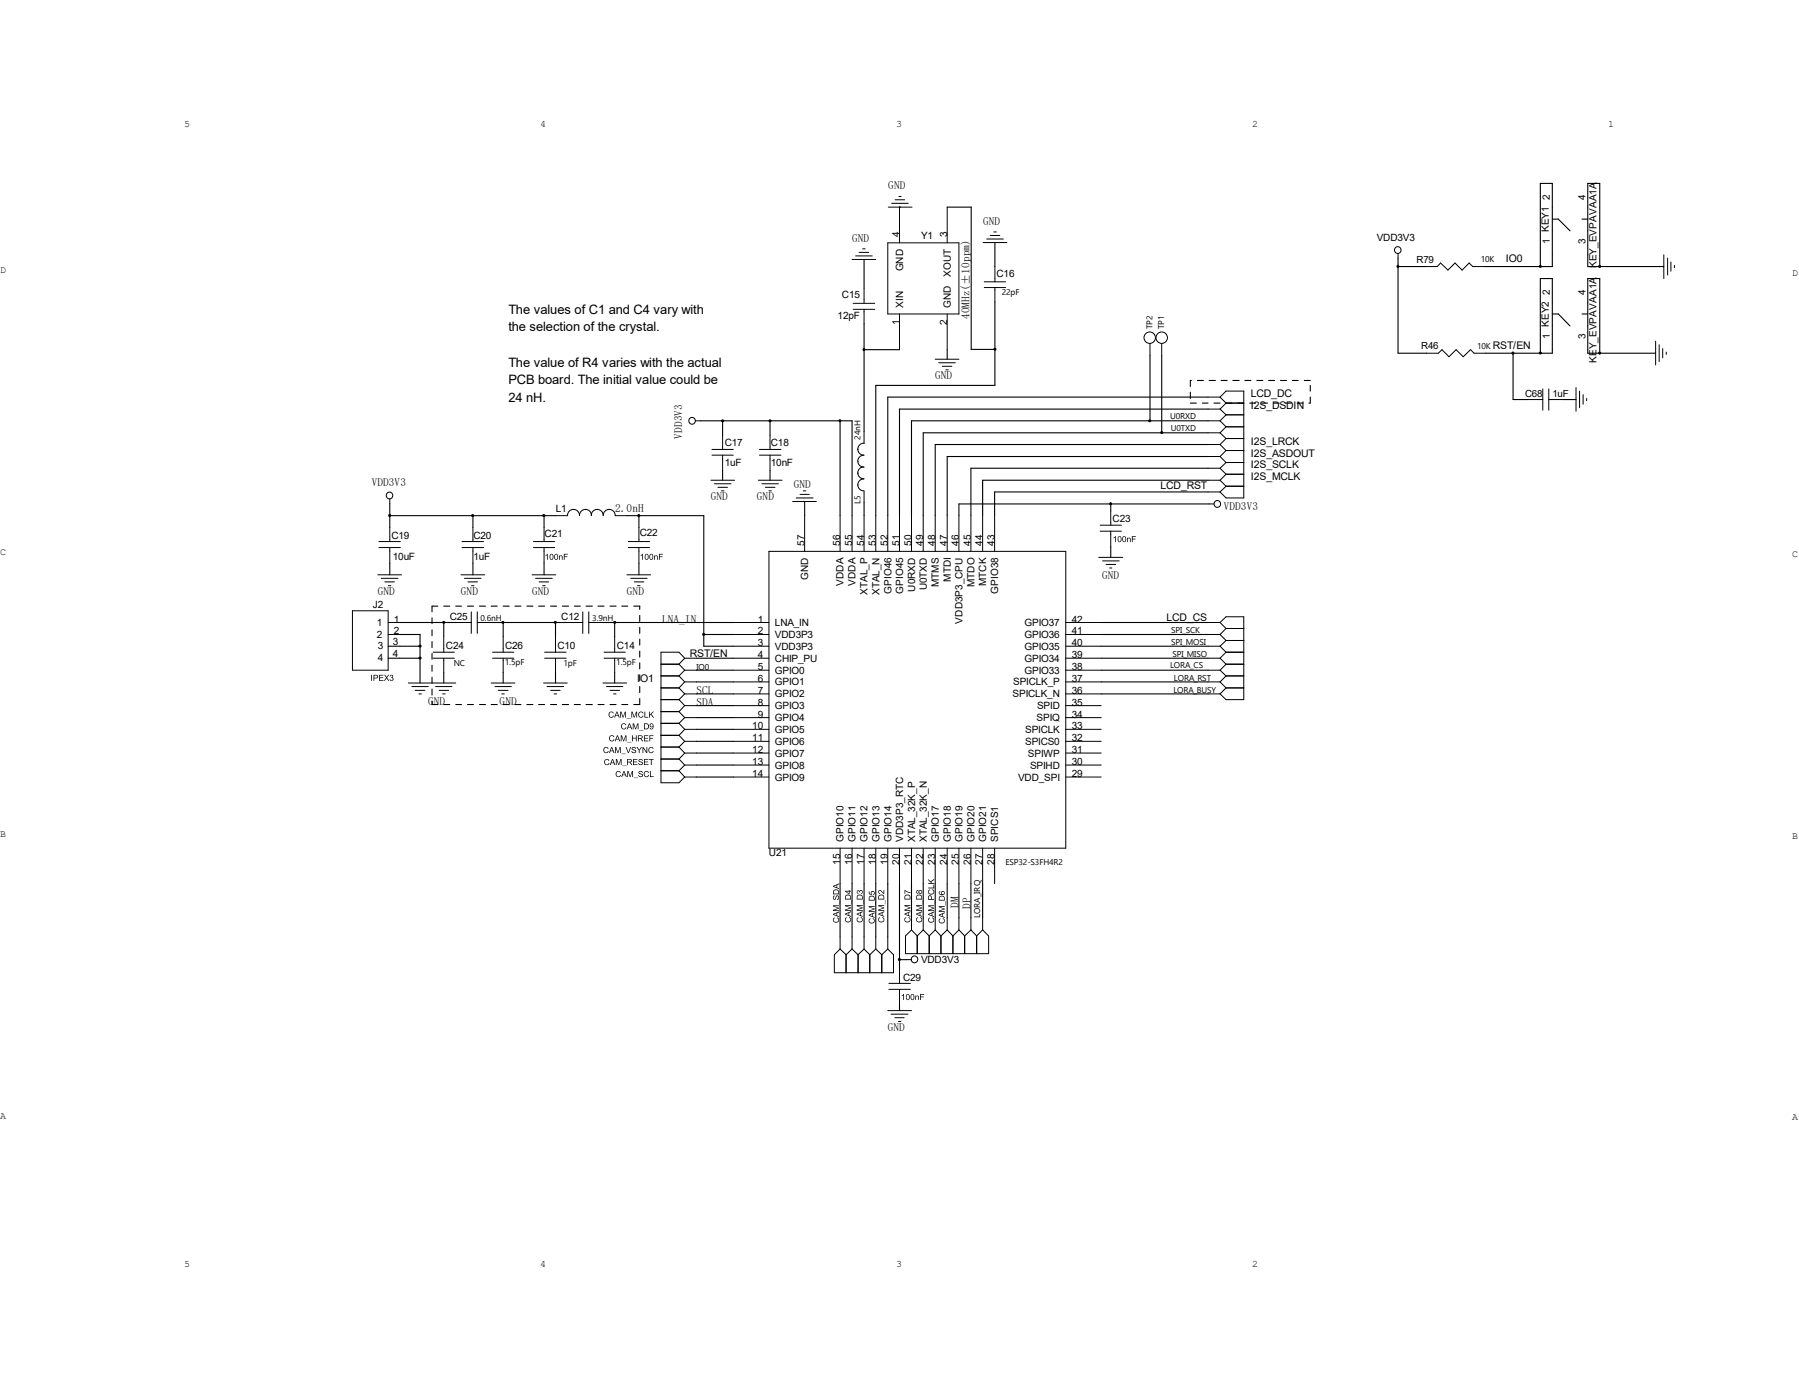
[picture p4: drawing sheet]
<svg xmlns="http://www.w3.org/2000/svg" width="279mm" height="216mm" viewBox="0 0 279 216" stroke-linecap="round" stroke-linejoin="round" font-family="sans-serif">
<g fill="none" stroke="#000" stroke-width=".17">
<path d="M139.7 32.2h.1M147.1 32.2h3.7v22.1h3.7M154.5 37.7v3.7M241.1 34h.9l1.8 1.9M245.7 34h.9M134.2 40.3v4.4M134.2 50.2v16.8M134.2 54.3h5.5M147.1 54.3v1.5M154.5 46.9v13h-18.5v20.2M178.6 55.2v10.2M180.4 55.2v12"/>
<path d="M185 59.1h-.1v.9M186 59.1h.9M187.8 59.1h1M189.7 59.1h.9M191.5 59.1h.9M193.3 59.1h1M195.2 59.1h.9M197 59.1h1M198.9 59.1h.9M200.7 59.1h.9M202.6 59.1h.9M203.5 59.9v.8"/>
<path d="M217.1 41.4h4.3M217.1 40.1v14.8h4.4M230.6 41.4h10.5v-12.9h-1.9v12.9M230.8 54.9h10.3v-11.6h-1.9v11.6M235 54.9v7.2h2.2M239.2 41.4h.1M239.2 54.9h.1M241.1 48.8h.9l1.8 1.8M245.7 48.8h.9M248.5 41.4h.1M248.5 54.9h.1M248.5 41.4v-12.9h-1.9v12.9h11.8"/>
<path d="M248.5 54.9v-11.6h-1.9v11.6h10.5M60.5 78.2v3.7M108.8 65.4h23.5v14.7M112.2 65.4v2.2M112.2 73.1v1.5M119.6 65.4v2.2M119.6 73.1v1.5M125 77.9v2.2M130.5 65.4v14.7M134.2 78.1v2M172.5 78.3v1.1M184.9 60.9v1"/>
<path d="M184.9 62.6h.9M186.7 62.6h.9M187.6 63.5h-47.9v16.6M187.6 65.4h-46v14.7M187.6 67.2h-44.2v12.9M187.6 70.9h-40.5v9.2M187.6 72.7h-36.8v7.4M187.6 69h-42.4v11.1M187.6 74.6h-35v5.5M187.6 61.7h-49.7v18.4M187.6 76.4h-33.1v3.7M187.8 78.3h-38.9v1.8"/>
<path d="M188.6 62.6h.9M190.4 62.6h.9M192.2 62.6h1M194.1 62.6h.9M195.9 62.6h.9M197.8 62.6h.9M199.6 62.6h.9M201.5 62.6h.9M203.5 61.7v.9h-.2M242.7 62.1h2.1M60.5 80.1h25.8M60.5 87.5v1.8"/>
<path d="M62.1 96.7h8.7M62.1 98.6h3.1v7.5M67.1 96v.9M67.1 97.8v.9M67.1 99.7v.9M68 94.1h-.9v.9M68.9 94.1h.9M68.9 96.7v2.2M70.8 94.1h.9M72.6 94.1h.9M73.4 80.1v1.8M73.4 87.5v1.8"/>
<path d="M74.5 94.1h.9M76.3 94.1h.9M76.3 96.7h11.8M78.1 94.1h1M78.1 96.7v2.2M80 94.1h.9M81.8 94.1h1M83.7 94.1h.9M84.5 80.1v1.8M84.5 87.5v1.8M85.5 94.1h.9M86.3 96.7h.1"/>
<path d="M86.3 96.7v2.2M87.3 94.1h1M89.2 94.1h.9M91 94.1h1M92.9 94.1h.9M93.7 96.7h20.2M94.7 94.1h1M95.5 96.7h.1M95.5 96.7v2.2M96.6 94.1h.9M97.4 80.1h11.9v20.3h4.6M98.4 94.1h1v.6"/>
<path d="M99.2 80.1v1.8M99.2 87.5v1.8M99.4 95.6v.9M99.4 97.5v.9M99.4 99.3v.9M109.3 98.6h4.6M171 96.7h16.6M171 98.6h16.6M172.5 84.9v1.7M60.3 100.4h4.9M60.3 102.2h4.9M67.1 101.5v.9"/>
<path d="M67.1 103.3v1M67.1 105.2v.9M67.1 107v.9M67.1 108.9v.5h.9M68.9 109.4h.9M68.9 104.4v1.7M70.8 109.4h.9M72.6 109.4h.9M74.5 109.4h.9M76.3 109.4h.9M78.1 109.4h1M78.1 104.4v1.7"/>
<path d="M80 109.4h.9M81.8 109.4h1M83.7 109.4h.9M85.5 109.4h.9M86.3 104.4v1.7M87.3 109.4h1M89.2 109.4h.9M91 109.4h1M92.9 109.4h.9M94.7 109.4h1M95.5 104.4v1.7M96.6 109.4h.9"/>
<path d="M99.4 108.5v.9h-1M99.4 101.1v1M99.4 103v.9M99.4 104.8v.9M99.4 106.6v1M108.2 102.2h5.7M108.2 107.8h5.7M108.2 109.6h5.7M108.2 104.1h5.7M108.2 105.9h5.7M108.2 115.1h5.7M108.2 113.3h5.7"/>
<path d="M108.2 117h5.7M108.2 118.8h5.7M108.2 111.5h5.7M171 100.4h16.6M171 102.2h16.6M171 107.8h16.6M171 104.1h16.6M171 105.9h16.6M108.2 120.7h5.7M130.5 137.2v8.3M132.3 137.2v8.3M134.2 137.2v8.3"/>
<path d="M136 137.2v8.3M137.9 137.2v8.3M139.7 137.2v13.3M141.6 137.2v5.4M143.4 137.2v5.4M145.2 137.2v5.4M147.1 137.2v5.4M148.9 137.2v5.4M150.8 137.2v5.4M152.6 137.2v5.4M139.7 156v1M139.7 149.1h1.1"/>
</g>
<g fill="none" stroke="#000" stroke-width=".16">
<path d="M132.9 39.8h2.6M133.4 39.2h1.5M134 38.7h.4M137.9 37.7h11v11.1h-11zM138 32.2h3.6M138.5 31.6h2.6M139 31h1.5M139.6 30.5h.4M139.7 32.2v5.5M147.1 32.2v5.5M152.7 37.7h3.7M153.2 37.1h2.6"/>
<path d="M153.8 36.6h1.5M154.3 36h.4M217.1 39.4v.7M258.4 39.6v3.7M132.3 40.3h3.7M132.5 47.1h3.3M132.5 48h3.3M134.2 44.7v2.4M134.2 48v2.2M139.7 48.8v5.5M145.2 55.8h3.7M145.8 56.3h2.6"/>
<path d="M146.3 56.9h1.5M146.9 57.4h.4M147.1 48.8v5.5M152.9 43.8h3.3M152.9 44.7h3.3M154.5 41.4v2.4M154.5 44.7v2.2M178.6 53.4v1.8M180.4 53.4v1.8M221.4 41.4h1.8l.5-.5 1.2 1.1 1.1-1.1 1.1 1.1 1.1-1.1 .5 .5h1.9M221.5 54.9h1.9l.5-.6 1.1 1.1 1.1-1.1 1.1 1.1 1.2-1.1 .5 .6h1.9M257.1 53v3.7"/>
<path d="M257.7 53.6v2.6M258.2 54.1v1.5M258.8 54.7v.3M259 40.1v2.6M259.5 40.7v1.4M260.1 41.2v.4M60.5 77.5v.7M89.1 79.1a.93 .93 0 0 1 .9 1M89.1 79.2a.84 .84 0 0 0-1 .9M90.9 79.2a.82 .82 0 0 0-.9 .9M90.9 79.1a.93 .93 0 0 1 1 1M92.8 79.1a.93 .93 0 0 1 .9 1"/>
<path d="M92.8 79.2a.84 .84 0 0 0-1 .9M94.6 79.1a.93 .93 0 0 1 .9 1h1.9M94.6 79.2a.82 .82 0 0 0-.9 .9M108 65.4h.8M110.4 74.6h3.7M110.6 70.7h3.3M110.6 69.8h3.3M111 75.1h2.5M111.5 75.7h1.5M112.1 76.2h.3M112.2 67.6v2.2M112.2 70.7v2.4"/>
<path d="M117.8 74.6h3.7M117.9 70.7h3.4M117.9 69.8h3.4M118.3 75.1h2.6M118.9 75.7h1.5M119.4 76.2h.4M119.6 67.6v2.2M119.6 70.7v2.4M123.1 77.9h3.7M123.7 77.3h2.6M124.2 76.8h1.5M124.8 76.2h.3"/>
<path d="M133.3 69.8h-.1a.93 .93 0 0 0 1 .9M133.3 71.6a.82 .82 0 0 0 .9 1M133.3 73.5l-.1-.1a.93 .93 0 0 0 1 1M133.3 75.3a.82 .82 0 0 0 .9 .9M134.2 67v1.9a.84 .84 0 0 0-1 .9M134.2 76.2v1.9M134.2 70.7a.93 .93 0 0 0-1 .9M134.2 72.6a.84 .84 0 0 0-1 .8M134.2 74.4a.93 .93 0 0 0-1 .9M172.5 79.4v2.2M187.6 74.6h1.9M187.6 65.4h1.9"/>
<path d="M187.6 67.2h1.9M187.6 76.4h1.9M187.6 72.7h1.9M187.6 70.9h1.9M187.6 69h1.9M187.6 63.5h1.9M187.6 61.7h1.9M187.8 78.3h.8M189.5 61.7l.9-1h2.8v16.6h-2.8l-.9-.9M189.5 65.4l.9 .9M189.5 67.2l.9 .9M189.5 74.6l.9 .9"/>
<path d="M189.5 72.7l.9 1M189.5 70.9l.9 .9M189.5 69l.9 1M189.5 63.5l.9 .9M189.5 61.7l.9 .9M190.4 66.3h2.8M190.4 64.4h2.8M190.4 64.4l-.9 1M190.4 68.1h2.8M190.4 66.3l-.9 .9M190.4 75.5h2.8M190.4 75.5l-.9 .9"/>
<path d="M190.4 73.7h2.8M190.4 73.7l-.9 .9M190.4 71.8h2.8M190.4 71.8l-.9 .9M190.4 70h2.8M190.4 70l-.9 .9M190.4 68.1l-.9 .9M190.4 62.6h2.8M190.4 62.6l-.9 .9M237.2 62.1h2.4M239.6 60.4v3.3M240.5 62.1h2.2"/>
<path d="M240.5 60.4v3.3M244.8 60.2v3.7M245.3 60.7v2.6M245.9 61.3v1.5M246.4 61.9v.3M54.7 94.9h5.6v9.2h-5.6zM58.7 89.3h3.7M58.8 85h3.4M58.8 84.1h3.4M59.2 89.8h2.6M59.8 90.4h1.5M60.3 96.7h1.8"/>
<path d="M60.3 98.6h1.8M60.3 91h.4M60.5 81.9v2.2M60.5 85v2.5M68.9 98.9v2.4M70.8 96.7h2.4M71.6 89.3h3.7M71.8 85h3.3M71.8 84.1h3.3M72.1 89.8h2.6M72.7 90.4h1.5M73.2 95v3.4"/>
<path d="M73.2 91h.4M73.4 81.9v2.2M73.4 85v2.5M74.1 96.7h2.2M74.1 95v3.4M78.1 98.9v2.4M82.6 89.3h3.7M82.8 85h3.3M82.8 84.1h3.3M83.2 89.8h2.6M83.7 90.4h1.5M84.3 91h.4"/>
<path d="M84.5 81.9v2.2M84.5 85v2.5M86.3 98.9v2.4M86.3 80.1h1.9M88.1 96.7h2.4M90.5 95v3.4M91.4 96.7h2.3M91.4 95v3.4M95.5 98.9v2.4M97.4 89.3h3.6M97.6 85h3.3M97.6 84.1h3.3"/>
<path d="M98 89.8h2.5M98.5 90.4h1.5M99 91h.4M99.2 81.9v2.2M99.2 85v2.5M113.9 96.7h5.5M113.9 98.6h5.5M119.4 85.6h46.1v46.1h-46.1zM125 80.1v5.5M130.5 80.1v5.5M132.3 80.1v5.5M134.2 80.1v5.5"/>
<path d="M136 80.1v5.5M137.9 80.1v5.5M139.7 80.1v5.5M141.6 80.1v5.5M143.4 80.1v5.5M145.2 80.1v5.5M147.1 80.1v5.5M148.9 80.1v5.5M150.8 80.1v5.5M152.6 80.1v5.5M154.5 80.1v5.5M165.5 96.7h5.5"/>
<path d="M165.5 98.6h5.5M170.6 86.6h3.8M170.9 82.5h3.3M170.9 81.6h3.3M171.2 87.1h2.6M171.8 87.7h1.5M172.3 88.2h.4M172.5 82.5v2.4M187.6 96.7h1.9M187.6 98.6h1.9M189.5 96.7l.9-.9h2.8v12.9h-2.8l-.9-.9M189.5 98.6l.9 .9"/>
<path d="M189.5 96.7l.9 .9M190.4 99.5h2.8M190.4 99.5l-.9 .9M190.4 97.6h2.8M190.4 97.6l-.9 1M63.4 106.1h7.4M64 106.6h2.5M64.5 107.2h1.5M65.1 107.8h.3M67.3 101.3h3.3M67.3 102.2h3.3M67.6 106.6h2.6"/>
<path d="M68.2 107.2h1.5M68.7 107.8h.4M68.9 102.2v2.2M76.3 106.1h3.7M76.5 101.3h3.3M76.5 102.2h3.3M76.9 106.6h2.5M77.4 107.2h1.5M77.9 107.8h.4M78.1 102.2v2.2M84.4 106.1h3.7M84.6 101.3h3.3"/>
<path d="M84.6 102.2h3.3M85 106.6h2.5M85.5 107.2h1.5M86.1 107.8h.3M86.3 102.2v2.2M93.6 106.1h3.7M93.8 101.3h3.3M93.8 102.2h3.3M94.2 106.6h2.5M94.7 107.2h1.5M95.3 107.8h.4M95.5 102.2v2.2"/>
<path d="M102.7 110.5h2.8M102.7 108.7h2.8M102.7 106.8h2.8M102.7 105h2.8M102.7 103.2h2.8M102.7 116h2.8M102.7 114.2h2.8M102.7 117.9h2.8M102.7 112.4h2.8M102.7 119.7h2.8M105.5 108.7l.8 .9M105.5 106.8l.8 1"/>
<path d="M105.5 103.2l.8 .9M105.5 114.2l.8 .9M105.5 116l.8 1M105.5 112.4l.8 .9M105.5 117.9l.8 .9M105.5 119.7l.8 1M105.5 110.5l.8 1M105.5 105l.8 .9M106.3 102.2l-.8-.9h-2.8v20.3h2.8l.8-.9M106.3 102.2h1.9M106.3 104.1h1.9M106.3 105.9h1.9"/>
<path d="M106.3 107.8h1.9M106.3 109.6h1.9M106.3 111.5h1.9M106.3 113.3h1.9M106.3 115.1h1.9M106.3 117h1.9M106.3 118.8h1.9M106.3 109.6l-.8 .9M106.3 107.8l-.8 .9M106.3 104.1l-.8 .9M106.3 102.2l-.8 1M106.3 115.1l-.8 .9"/>
<path d="M106.3 117l-.8 .9M106.3 113.3l-.8 .9M106.3 118.8l-.8 .9M106.3 111.5l-.8 .9M106.3 105.9l-.8 .9M113.9 102.2h5.5M113.9 100.4h5.5M113.9 104.1h5.5M113.9 105.9h5.5M113.9 107.8h5.5M113.9 109.6h5.5M113.9 111.5h5.5"/>
<path d="M113.9 113.3h5.5M113.9 115.1h5.5M113.9 117h5.5M113.9 118.8h5.5M165.5 102.2h5.5M165.5 100.4h5.5M165.5 104.1h5.5M165.5 105.9h5.5M165.5 107.8h5.5M165.5 109.6h5.5M165.5 111.5h5.5M165.5 113.3h5.5"/>
<path d="M165.5 115.1h5.5M165.5 117h5.5M165.5 118.8h5.5M187.6 102.2h1.9M187.6 100.4h1.9M187.6 104.1h1.9M187.6 105.9h1.9M187.6 107.8h1.9M189.5 105.9l.9 .9M189.5 104.1l.9 .9M189.5 102.2l.9 1M189.5 100.4l.9 .9"/>
<path d="M190.4 101.3h2.8M190.4 106.8h2.8M190.4 105h2.8M190.4 103.2h2.8M190.4 106.8l-.9 1M190.4 105l-.9 .9M190.4 103.2l-.9 .9M190.4 101.3l-.9 .9M106.3 120.7h1.9M113.9 120.7h5.5M130.5 131.7v5.5M132.3 131.7v5.5"/>
<path d="M134.2 131.7v5.5M136 131.7v5.5M137.9 131.7v5.5M139.7 131.7v5.5M141.6 131.7v5.5M143.4 131.7v5.5M145.2 131.7v5.5M147.1 131.7v5.5M148.9 131.7v5.5M150.8 131.7v5.5M152.6 131.7v5.5M154.5 131.7v5.5"/>
<path d="M165.5 120.7h5.5M130.5 145.5v1.9M130.5 147.4l-.9 .9v2.8h9.2v-2.8l-.9-.9M130.5 147.4l.9 .9M131.4 148.3v2.8M132.3 145.5v1.9M132.3 147.4l1 .9M132.3 147.4l-.9 .9M133.3 148.3v2.8M134.2 145.5v1.9M134.2 147.4l.9 .9M134.2 147.4l-.9 .9"/>
<path d="M135.1 148.3v2.8M136 145.5v1.9M136 147.4l-.9 .9M136 147.4l.9 .9M136.9 148.3v2.8M137.9 145.5v1.9M137.9 157h3.7M137.9 147.4l-1 .9M138 153.7h3.4M138 152.7h3.4M138.4 157.5h2.6M139 158.1h1.4"/>
<path d="M139.5 158.7h.4M139.7 150.5v2.2M139.7 153.7v2.3M140.8 149.1h.8M141.6 142.6v1.8M141.6 144.4l-1 1v2.7h12.9v-2.7l-.9-1M141.6 144.4l.9 1M142.5 145.4v2.7M143.4 142.6v1.8M143.4 144.4l-.9 1M143.4 144.4l.9 1M144.3 145.4v2.7"/>
<path d="M145.2 142.6v1.8M145.2 144.4l.9 1M145.2 144.4l-.9 1M146.1 145.4v2.7M147.1 142.6v1.8M147.1 144.4l-1 1M147.1 144.4l.9 1M148 145.4v2.7M148.9 142.6v1.8M148.9 144.4l.9 1M148.9 144.4l-.9 1M149.8 145.4v2.7"/>
<path d="M150.8 142.6v1.8M150.8 144.4l.9 1M150.8 144.4l-1 1M151.7 145.4v2.7M152.6 142.6v1.8M152.6 144.4l-.9 1"/>
<circle cx="217.1" cy="38.8" r=".52"/>
<circle cx="178.6" cy="52.5" r=".89"/>
<circle cx="180.4" cy="52.5" r=".89"/>
<circle cx="60.5" cy="77" r=".52"/>
<circle cx="107.5" cy="65.4" r=".52"/>
<circle cx="189" cy="78.3" r=".52"/>
<circle cx="142" cy="149" r=".52"/>
</g>
<g fill="#000">
<path d="M84.7 86.3l.4-.3v1h-.1v-.8l-.3 .2zM85.4 86.1l.3-.1a.52 .52 0 0 1 .3 .5 .52 .52 0 0 1-.3 .5 .52 .52 0 0 1-.3-.9zM85.6 86.1a.39 .39 0 0 0-.2 .4 .39 .39 0 0 0 .3 .4 .39 .39 0 0 0 .2-.5 .39 .39 0 0 0-.3-.3zM86.2 86.1l.2-.1a.52 .52 0 0 1 .3 .5 .52 .52 0 0 1-.3 .5 .52 .52 0 0 1-.2-.9zM86.3 86.1a.39 .39 0 0 0-.2 .4 .39 .39 0 0 0 .4 .4 .39 .39 0 0 0 .1-.5 .39 .39 0 0 0-.3-.3zM86.8 86.3l.1 .1 .2-.1h.2l.1 .7h-.1v-.5a.16 .16 0 0 0-.2-.1 .16 .16 0 0 0-.2 .2v.4h-.1zM87.6 86h.6v.1h-.5v.3h.4v.1h-.4v.5h-.1z"/>
<path d="M99.5 86.3l.3-.3v1h-.1v-.8l-.2 .2zM100.2 86.1l.2-.1a.52 .52 0 0 1 .3 .5 .52 .52 0 0 1-.3 .5 .52 .52 0 0 1-.2-.9zM100.3 86.1a.39 .39 0 0 0-.1 .4 .39 .39 0 0 0 .3 .4 .39 .39 0 0 0 .2-.5 .39 .39 0 0 0-.4-.3zM100.9 86.1l.3-.1a.52 .52 0 0 1 .3 .5 .52 .52 0 0 1-.3 .5 .52 .52 0 0 1-.3-.9zM101.1 86.1a.39 .39 0 0 0-.2 .4 .39 .39 0 0 0 .3 .4 .39 .39 0 0 0 .2-.5 .39 .39 0 0 0-.3-.3zM101.6 86.3l.1 .1 .2-.1h.2l.1 .7h-.2v-.5a.16 .16 0 0 0-.1-.1 .16 .16 0 0 0-.2 .2v.4h-.1zM102.3 86h.7v.1h-.5v.3h.4v.1h-.4v.5h-.2z"/>
<path d="M172.9 83.5l.4-.2v.9h-.1v-.7l-.3 .1zM173.7 83.4l.2-.1a.52 .52 0 0 1 .3 .4 .52 .52 0 0 1-.3 .5 .52 .52 0 0 1-.2-.8zM173.8 83.4a.39 .39 0 0 0-.2 .4 .39 .39 0 0 0 .4 .3 .39 .39 0 0 0 .1-.4 .39 .39 0 0 0-.3-.3zM174.4 83.4l.2-.1a.52 .52 0 0 1 .3 .4 .52 .52 0 0 1-.3 .5 .52 .52 0 0 1-.2-.8zM174.5 83.4a.39 .39 0 0 0-.1 .4 .39 .39 0 0 0 .3 .3 .39 .39 0 0 0 .1-.4 .39 .39 0 0 0-.3-.3zM175.1 83.5l.1 .1 .2-.1 .2 .1v.6h-.1v-.4a.16 .16 0 0 0-.2-.2 .16 .16 0 0 0-.1 .2v.4h-.1zM175.8 83.3h.6v.1h-.5v.3h.4v.1h-.4v.4h-.1z"/>
<path d="M57.7 104.8h.1v.9h-.1zM58 104.8h.4a.28 .28 0 0 1 .3 .3 .28 .28 0 0 1-.3 .3h-.3v.3h-.1zM58.1 104.9v.4l.4-.1v-.2zM58.9 104.8h.6v.1h-.5v.3h.5v.1h-.5v.3h.6v.1h-.7zM59.7 104.8h.1l.2 .4 .3-.4h.1l-.3 .5 .4 .4h-.2l-.3-.3-.2 .3h-.2l.4-.4zM60.6 104.9a.25 .25 0 0 1 .4 0 .25 .25 0 0 1-.1 .3 .29 .29 0 0 1 0 .5 .29 .29 0 0 1-.4-.2h.1a.19 .19 0 0 0 .2 .2 .19 .19 0 0 0 .2-.3 .19 .19 0 0 0-.3-.1v-.1a.16 .16 0 0 0 .3-.1 .16 .16 0 0 0-.2-.2 .16 .16 0 0 0-.2 .2h-.1z"/>
<path d="M93.8 116.1l.5-.1 .2 .3h-.1a.32 .32 0 0 0-.5-.1 .32 .32 0 0 0 0 .5l.2 .2 .3-.3 .1 .1a.46 .46 0 0 1-.7 .2 .46 .46 0 0 1 0-.8zM94.9 116h.2l.3 1h-.1l-.1-.3h-.4l-.1 .3h-.1zM95 116.1l-.2 .5h.4zM95.5 116h.2l.3 .8 .2-.8h.2v1h-.1v-.8l-.3 .8h-.1l-.3-.8v.8h-.1zM96.5 117.1h.7zM97.2 116h.1l.3 .9 .3-.9h.1l-.3 1h-.2zM98.2 116.1l.4-.1 .1 .2 .1 .1h-.1a.2 .2 0 0 0-.3-.2 .2 .2 0 0 0-.1 .3 .33 .33 0 0 1 .5 .3 .33 .33 0 0 1-.5 .3l-.2-.2v-.1h.1a.23 .23 0 0 0 .2 .2 .23 .23 0 0 0 .2-.3l-.4-.2zM98.9 116h.1l.3 .5 .3-.5h.1l-.4 .6v.4h-.1v-.4zM99.8 116h.1l.5 .8v-.8h.1v1h-.1l-.5-.8v.8h-.1zM100.8 116.1l.5-.1 .2 .3h-.1a.32 .32 0 0 0-.5-.1 .32 .32 0 0 0-.1 .5l.3 .2 .3-.3 .1 .1a.46 .46 0 0 1-.7 .2 .46 .46 0 0 1 0-.8z"/>
<path d="M94 118l.4-.1 .2 .3h-.1a.32 .32 0 0 0-.5-.2 .32 .32 0 0 0 0 .5l.3 .2 .2-.2h.2a.46 .46 0 0 1-.7 .2 .46 .46 0 0 1 0-.7zM95.1 117.9h.1l.4 .9h-.2l-.1-.3h-.4l-.1 .3h-.1zM95.1 118l-.1 .4h.3zM95.6 117.9h.2l.3 .8 .3-.8h.1v.9h-.1v-.7l-.3 .7h-.1l-.2-.8v.8h-.2zM96.6 118.9l.7 .1zM97.4 117.9h.5a.25 .25 0 0 1 .2 .3 .25 .25 0 0 1-.2 .2l.3 .4h-.1l-.4-.4h-.2v.4h-.1zM97.5 118v.3h.3a.16 .16 0 0 0 .2-.1 .16 .16 0 0 0-.2-.2zM98.3 117.9h.7v.1h-.6v.3h.5v.1h-.5v.3h.6v.1h-.7zM99.2 118l.4-.1 .2 .1v.2h-.1a.2 .2 0 0 0-.2-.2 .2 .2 0 0 0-.2 .2l.1 .1a.33 .33 0 0 1 .5 .3 .33 .33 0 0 1-.6 .2l-.1-.1-.1-.2h.1a.23 .23 0 0 0 .3 .3 .23 .23 0 0 0 .2-.3l-.5-.2zM100 117.9h.7v.1h-.6v.3h.5v.1h-.5v.3h.6v.1h-.7zM100.8 117.9h.7v.1h-.3v.8h-.1v-.8h-.3z"/>
<path d="M94.6 110.6l.5-.1 .2 .3h-.1a.32 .32 0 0 0-.5-.1 .32 .32 0 0 0 0 .5l.2 .2 .3-.3 .1 .1a.46 .46 0 0 1-.7 .2 .46 .46 0 0 1 0-.8zM95.7 110.5h.2l.3 1h-.1l-.1-.3h-.4l-.1 .3h-.1zM95.8 110.6l-.2 .5h.4zM96.3 110.5h.2l.3 .8 .2-.8h.2v1h-.1v-.8l-.3 .8h-.1l-.3-.8v.8h-.1zM97.3 111.6h.7zM98.1 110.5h.1l.3 .8 .3-.8h.1v1h-.1v-.8l-.2 .8h-.1l-.3-.8v.8h-.1zM99.2 110.6l.5-.1 .2 .3h-.1a.32 .32 0 0 0-.5-.1 .32 .32 0 0 0 0 .5l.2 .2 .3-.3 .1 .1a.46 .46 0 0 1-.7 .2 .46 .46 0 0 1 0-.8zM100.1 110.5h.1v.9h.5v.1h-.6zM100.8 110.5h.1v.5l.5-.5h.2l-.4 .4 .4 .6h-.2l-.3-.5-.2 .1v.4h-.1z"/>
<path d="M94.7 114.3l.5-.1 .2 .3h-.1a.32 .32 0 0 0-.5-.1 .32 .32 0 0 0-.1 .4l.3 .3 .3-.3 .1 .1a.46 .46 0 0 1-.7 .2 .46 .46 0 0 1 0-.8zM95.8 114.2h.2l.3 .9h-.1l-.1-.2h-.4l-.1 .2h-.1zM95.9 114.3l-.2 .5h.3zM96.4 114.2h.2l.3 .8 .2-.8h.2v.9h-.1v-.7l-.3 .7h-.1l-.3-.7v.7h-.1zM97.4 115.2l.7 .1zM98.2 114.2h.1v.4h.5v-.4h.1v.9h-.1v-.4h-.5v.4h-.1zM99.1 114.2h.5a.25 .25 0 0 1 .2 .3 .25 .25 0 0 1-.2 .2l.3 .4h-.2l-.4-.4h-.1v.4h-.1zM99.2 114.3v.3h.3a.16 .16 0 0 0 .2-.1 .16 .16 0 0 0-.2-.2zM100 114.2h.7v.1h-.6v.3h.5v.1h-.5v.3h.6v.1h-.7zM100.9 114.2h.6v.1h-.5v.3h.4v.1h-.4v.4h-.1z"/>
<path d="M96.6 112.5l.4-.1 .3 .2h-.2a.32 .32 0 0 0-.4-.1 .32 .32 0 0 0-.1 .5l.3 .2 .3-.2h.1a.46 .46 0 0 1-.7 .2 .46 .46 0 0 1 0-.7zM97.7 112.4h.1l.4 .9h-.1l-.2-.3h-.3l-.1 .3h-.2zM97.7 112.5l-.1 .4h.3zM98.3 112.4h.2l.2 .8 .3-.8h.2v.9h-.2v-.8l-.2 .8h-.1l-.3-.8v.8h-.1zM99.3 113.4h.6zM100 112.4h.5a.48 .48 0 0 1 .3 .5 .48 .48 0 0 1-.4 .4h-.4zM100.1 112.5v.7h.2a.36 .36 0 0 0 .4-.4 .36 .36 0 0 0-.4-.3zM101 112.4h.1a.46 .46 0 0 1 .4 .4 .46 .46 0 0 1-.4 .5l-.2-.2 .4 .1 .1-.4a.29 .29 0 0 1-.5 .1 .29 .29 0 0 1 .1-.5zM101 112.7a.2 .2 0 0 0 .4 0 .2 .2 0 0 0-.4 0z"/>
<path d="M95.7 119.9l.5-.1 .2 .2h-.1a.32 .32 0 0 0-.5-.1 .32 .32 0 0 0 0 .5l.2 .2 .3-.2h.1a.46 .46 0 0 1-.7 .2 .46 .46 0 0 1 0-.7zM96.8 119.8h.2l.4 .9h-.2l-.1-.3h-.4l-.1 .3h-.1zM96.9 119.9l-.2 .4h.4zM97.4 119.8h.2l.3 .8 .2-.8h.2v.9h-.1v-.8l-.3 .8h-.1l-.3-.8v.8h-.1zM98.4 120.8l.7 .1zM99.2 119.8h.4l.2 .1v.1h-.1a.2 .2 0 0 0-.2-.2 .2 .2 0 0 0-.2 .3h.1a.33 .33 0 0 1 .5 .3 .34 .34 0 0 1-.6 .3l-.1-.2-.1-.1h.1a.23 .23 0 0 0 .3 .2 .23 .23 0 0 0 .2-.3l-.5-.1zM100.1 119.9l.4-.1 .3 .2h-.1a.32 .32 0 0 0-.5-.1 .32 .32 0 0 0-.1 .5l.3 .2 .3-.2h.1a.46 .46 0 0 1-.7 .2 .46 .46 0 0 1 0-.7zM100.9 119.8h.2v.8h.4v.1h-.6z"/>
<path d="M129.4 142.6l.2-.1 .1 .1a.32 .32 0 0 0-.2 .5 .32 .32 0 0 0 .5 .1l.2-.3-.2-.3v-.1a.45 .45 0 0 1 .2 .6 .45 .45 0 0 1-.6 .2 .45 .45 0 0 1-.2-.7zM129.4 142l.9-.4v.1l-.3 .1v.4l.3 .1v.1l-.9-.3zM129.5 142l.4 .2v-.3zM129.4 140.6h.9v.1h-.8l.8 .3v.1l-.8 .3h.8v.1h-.9v-.2l.8-.2-.8-.3zM130.4 139.8l.1 .7zM129.4 139.2l.2-.1v.1a.2 .2 0 0 0-.2 .2 .2 .2 0 0 0 .3 .2v-.1a.33 .33 0 0 1 .3-.4 .33 .33 0 0 1 .3 .5l-.2 .2h-.1v-.1a.23 .23 0 0 0 .2-.3 .23 .23 0 0 0-.3-.1v.2a.28 .28 0 0 1-.4 .3 .28 .28 0 0 1-.1-.5zM129.5 138.3a.5 .5 0 0 1 .8 .3v.3h-.9zM129.6 138.4l-.1 .4h.7v-.2a.37 .37 0 0 0-.3-.3 .37 .37 0 0 0-.3 .1zM129.4 137.6l.9-.4v.2l-.3 .1v.4l.3 .1v.1l-.9-.4zM129.5 137.7l.4 .1v-.3z"/>
<path d="M131.3 142.6l.2-.1v.1a.32 .32 0 0 0-.1 .5 .32 .32 0 0 0 .5 0l.2-.3-.3-.2 .1-.1a.45 .45 0 0 1 .2 .6 .45 .45 0 0 1-.7 .1 .45 .45 0 0 1-.1-.6zM131.2 141.9l1-.4v.2l-.3 .1v.4l.3 .1v.1l-1-.3zM131.3 142l.5 .1v-.3zM131.2 140.6h1v.1h-.8l.8 .3v.1l-.8 .2h.8v.2h-1v-.2l.8-.3-.8-.3zM132.3 139.8v.7zM131.3 139.1a.5 .5 0 0 1 .9 .3v.3h-1zM131.4 139.2v.4h.7v-.2a.37 .37 0 0 0-.3-.3 .37 .37 0 0 0-.4 .1zM131.2 138.4h.6v-.2h.1v.2h.3v.1h-.3v.4h-.1zM131.4 138.5l.4 .3v-.3z"/>
<path d="M133.1 142.6l.2-.1v.1a.32 .32 0 0 0-.1 .5 .32 .32 0 0 0 .5 0l.2-.3-.2-.2v-.1a.45 .45 0 0 1 .2 .6 .45 .45 0 0 1-.6 .1 .45 .45 0 0 1-.2-.6zM133.1 141.9l.9-.4v.2l-.3 .1v.4l.3 .1v.1l-.9-.3zM133.2 142l.4 .1v-.3zM133.1 140.6h.9v.1h-.8l.8 .3v.1l-.8 .2h.8v.2h-.9v-.2l.8-.3-.8-.3zM134.1 139.8v.7zM133.2 139.1a.5 .5 0 0 1 .8 .3v.3h-.9zM133.2 139.2v.4h.7v-.2a.37 .37 0 0 0-.3-.3 .37 .37 0 0 0-.4 .1zM133.1 138.4l.2-.1 .2 .1a.3 .3 0 0 1 .5 0 .3 .3 0 0 1-.3 .4v-.1a.19 .19 0 0 0 .2-.2 .19 .19 0 0 0-.2-.1 .19 .19 0 0 0-.2 .2h-.1a.16 .16 0 0 0-.1-.2 .16 .16 0 0 0-.2 .2 .16 .16 0 0 0 .2 .1v.1l-.2-.1z"/>
<path d="M135 142.8l.2-.2v.2a.32 .32 0 0 0-.1 .4 .32 .32 0 0 0 .4 .1l.3-.3-.3-.3 .1-.1a.45 .45 0 0 1 .1 .6 .45 .45 0 0 1-.6 .2 .45 .45 0 0 1-.1-.6zM134.9 142.1l1-.4v.1l-.3 .2v.3l.3 .1v.2l-1-.4zM135 142.2l.5 .1v-.3zM134.9 140.7h1v.2h-.8l.8 .2v.1l-.8 .3h.8v.1h-1v-.2l.8-.2-.8-.3zM135.9 140l.1 .6zM135 139.3a.5 .5 0 0 1 .9 .3v.3h-1zM135.1 139.3l-.1 .5h.7v-.2a.37 .37 0 0 0-.2-.4 .37 .37 0 0 0-.4 .1zM134.9 138.4h.1v.4l.3 .1a.31 .31 0 0 1 .1-.5 .31 .31 0 0 1 .5 .2 .31 .31 0 0 1-.3 .4v-.1a.21 .21 0 0 0 .1-.3 .21 .21 0 0 0-.3 0 .21 .21 0 0 0 0 .3v.1l-.5-.1z"/>
<path d="M136.5 142.6l.2-.1v.1a.32 .32 0 0 0-.2 .5 .32 .32 0 0 0 .5 0l.2-.3-.2-.2v-.1a.45 .45 0 0 1 .2 .6 .45 .45 0 0 1-.6 .1 .45 .45 0 0 1-.1-.6zM136.4 141.9l.9-.4v.2l-.2 .1v.4l.2 .1v.1l-.9-.3zM136.5 142l.5 .1v-.3zM136.4 140.6h.9v.1h-.7l.7 .3v.1l-.8 .2h.8v.2h-.9v-.2l.8-.3-.8-.3zM137.4 139.8l.1 .7zM136.5 139.1a.5 .5 0 0 1 .8 .3v.3h-.9zM136.6 139.2l-.1 .4h.7v-.2a.37 .37 0 0 0-.2-.3 .37 .37 0 0 0-.4 .1zM136.5 138.3a.57 .57 0 0 1 .7 .4v-.5h.1v.7l-.1-.1a.47 .47 0 0 0-.7-.3l.2 .3-.3-.1z"/>
<path d="M140.1 154.6l.3-.2v.9h-.1v-.7l-.2 .1zM140.8 154.5l.2-.1a.52 .52 0 0 1 .3 .5 .52 .52 0 0 1-.3 .4 .52 .52 0 0 1-.2-.8zM140.9 154.5a.39 .39 0 0 0-.2 .4 .39 .39 0 0 0 .4 .3 .39 .39 0 0 0 .1-.4 .39 .39 0 0 0-.3-.3zM141.5 154.5l.2-.1a.52 .52 0 0 1 .3 .5 .52 .52 0 0 1-.3 .4 .52 .52 0 0 1-.2-.8zM141.6 154.5a.39 .39 0 0 0-.1 .4 .39 .39 0 0 0 .3 .3 .39 .39 0 0 0 .2-.4 .39 .39 0 0 0-.4-.3zM142.2 154.6l.1 .1 .2-.1 .2 .1v.6h-.1v-.4a.16 .16 0 0 0-.2-.2 .16 .16 0 0 0-.1 .3v.3h-.1zM142.9 154.4h.6v.1h-.5v.3h.5v.1h-.5v.4h-.1z"/>
<path d="M140.5 142.6l.2-.1 .1 .1a.32 .32 0 0 0-.2 .5 .32 .32 0 0 0 .5 0l.2-.3-.2-.2v-.1a.45 .45 0 0 1 .2 .6 .45 .45 0 0 1-.6 .1 .45 .45 0 0 1-.2-.6zM140.5 141.9l.9-.4v.2l-.3 .1v.4l.3 .1v.1l-.9-.3zM140.6 142l.4 .1v-.3zM140.5 140.6h.9v.1h-.8l.8 .3v.1l-.8 .2h.8v.2h-.9v-.2l.8-.3-.8-.3zM141.5 139.8l.1 .7zM140.6 139.1a.5 .5 0 0 1 .8 .3v.3h-.9zM140.6 139.2v.4h.7v-.2a.37 .37 0 0 0-.3-.3 .37 .37 0 0 0-.4 .1zM140.5 138.2l.9 .4v.1l-.8-.3v.4h-.1z"/>
<path d="M142.3 142.6l.2-.1 .1 .1a.32 .32 0 0 0-.2 .5 .32 .32 0 0 0 .5 0l.2-.3-.2-.2v-.1a.45 .45 0 0 1 .2 .6 .45 .45 0 0 1-.6 .1 .45 .45 0 0 1-.2-.6zM142.3 141.9l.9-.4v.2l-.3 .1v.4l.3 .1v.1l-.9-.3zM142.4 142l.4 .1v-.3zM142.3 140.6h.9v.1h-.8l.8 .3v.1l-.8 .2h.8v.2h-.9v-.2l.8-.3-.8-.3zM143.3 139.8l.1 .7zM142.4 139.1a.5 .5 0 0 1 .8 .3v.3h-.9zM142.5 139.2l-.1 .4h.7v-.2a.37 .37 0 0 0-.2-.3 .37 .37 0 0 0-.4 .1zM142.4 138.3h.1l.2 .1a.28 .28 0 0 1 .4-.1 .28 .28 0 0 1 0 .5 .28 .28 0 0 1-.4-.1 .24 .24 0 0 1-.4 0 .24 .24 0 0 1 .1-.4zM142.4 138.5a.15 .15 0 0 0 .3 0 .15 .15 0 0 0-.3 0zM142.8 138.5a.19 .19 0 0 0 .3 0 .19 .19 0 0 0-.3 0z"/>
<path d="M144.2 142.6l.2-.1v.1a.32 .32 0 0 0-.1 .5 .32 .32 0 0 0 .5 .1l.2-.3-.2-.3v-.1a.45 .45 0 0 1 .2 .6 .45 .45 0 0 1-.7 .2 .45 .45 0 0 1-.1-.7zM144.2 142l.9-.4v.1l-.3 .1v.4l.3 .1v.1l-.9-.3zM144.2 142l.5 .2v-.3zM144.2 140.6h.9v.1h-.8l.8 .3v.1l-.8 .3h.8v.1h-.9v-.2l.7-.2-.7-.3zM145.2 139.8v.7zM144.2 139.1h.4l.1 .5h.4v.2h-.9zM144.3 139.2v.4h.3v-.4zM144.2 138.3l.2-.1v.1a.32 .32 0 0 0-.1 .4 .32 .32 0 0 0 .5 .1l.2-.3-.2-.2v-.2a.45 .45 0 0 1 .2 .7 .45 .45 0 0 1-.7 .1 .45 .45 0 0 1-.1-.6zM144.2 137.9h.8v-.5h.1v.6h-.9zM144.2 136.5l.3 .4 .6-.4v.2l-.5 .3 .2 .2h.3v.1h-.9v-.1h.4l-.4-.5z"/>
<path d="M145.9 142.8l.2-.2v.2a.32 .32 0 0 0-.2 .4 .32 .32 0 0 0 .5 .1l.2-.3-.2-.3v-.1a.45 .45 0 0 1 .2 .6 .45 .45 0 0 1-.6 .2 .45 .45 0 0 1-.1-.6zM145.8 142.1l.9-.4v.1l-.3 .2v.3l.3 .1v.2l-.9-.4zM145.9 142.2l.5 .1v-.3zM145.8 140.7h.9v.2h-.7l.7 .2v.1l-.8 .3h.8v.1h-.9v-.2l.8-.2-.8-.3zM146.8 140l.1 .6zM145.9 139.3a.5 .5 0 0 1 .8 .3v.3h-.9zM146 139.3l-.1 .5h.7v-.2a.37 .37 0 0 0-.2-.4 .37 .37 0 0 0-.4 .1zM145.9 138.5l.1-.1-.1 .4 .4 .1a.3 .3 0 0 1 0-.5 .3 .3 0 0 1 .4 .2 .3 .3 0 0 1-.2 .4h-.2a.39 .39 0 0 1-.5-.3zM146.2 138.7a.25 .25 0 0 0 .5 0 .25 .25 0 0 0-.5 0z"/>
</g>
<g fill="#000" stroke="#000" stroke-width=".16">
<path d="M154.4 54.1h.2v.3h-.2z" fill-rule="evenodd"/>
<path d="M239.1 41.3h.2v.2h-.2z" fill-rule="evenodd"/>
<path d="M239.1 54.7h.2v.2h-.2z" fill-rule="evenodd"/>
<path d="M112.1 65.3h.2v.2h-.2z" fill-rule="evenodd"/>
<path d="M119.5 65.3h.2v.2h-.2z" fill-rule="evenodd"/>
<path d="M178.4 65.3h.3v.2h-.3z" fill-rule="evenodd"/>
<path d="M180.3 67.1h.2v.2h-.2z" fill-rule="evenodd"/>
<path d="M68.8 96.6h.2v.2h-.2z" fill-rule="evenodd"/>
<path d="M73.3 80h.2v.2h-.2z" fill-rule="evenodd"/>
<path d="M78 96.6h.2v.2h-.2z" fill-rule="evenodd"/>
<path d="M84.3 80h.3v.2h-.3z" fill-rule="evenodd"/>
<path d="M86.1 96.6h.3v.2h-.3z" fill-rule="evenodd"/>
<path d="M95.3 96.6h.3v.2h-.3z" fill-rule="evenodd"/>
<path d="M65.1 100.2h.3v.3h-.3z" fill-rule="evenodd"/>
<path d="M65.1 102.1h.3v.2h-.3z" fill-rule="evenodd"/>
<circle cx="134.2" cy="54.3" r=".16"/>
<circle cx="217.1" cy="41.4" r=".16"/>
<circle cx="235" cy="54.8" r=".16"/>
<circle cx="248.4" cy="41.4" r=".16"/>
<circle cx="248.4" cy="54.8" r=".16"/>
<circle cx="130.4" cy="65.4" r=".16"/>
<circle cx="172.5" cy="78.2" r=".16"/>
<circle cx="60.5" cy="80.1" r=".16"/>
<circle cx="99.2" cy="80.1" r=".16"/>
<circle cx="109.3" cy="98.5" r=".16"/>
<circle cx="139.7" cy="149" r=".16"/>
</g>
<g font-size="2">
<text x="79" y="48.7">The values of C1 and C4 vary with</text>
<text x="79" y="51.5">the selection of the crystal.</text>
<text x="79" y="56.9">The value of R4 varies with the actual</text>
<text x="79" y="59.6">PCB board. The initial value could be</text>
<text x="79" y="62.4">24 nH.</text>
</g>
<g font-size="1.7">
<text x="138" y="29.4">GND</text>
<text x="152.7" y="34.9">GND</text>
<text x="132.3" y="37.5">GND</text>
<text x="150.6" y="49.6" transform="rotate(-90 150.6 49.6)">40MHz(±10ppm)</text>
<text x="145.2" y="58.9">GND</text>
<text x="106" y="68.1" transform="rotate(-90 106 68.1)">VDD3V3</text>
<text x="57.7" y="75.5">VDD3V3</text>
<text x="110.4" y="77.7">GND</text>
<text x="117.6" y="77.7">GND</text>
<text x="123.3" y="75.9">GND</text>
<text x="95.5" y="79.5">2.0nH</text>
<text x="190.1" y="79.3">VDD3V3</text>
<text x="171.2" y="89.9">GND</text>
<text x="58.7" y="92.4">GND</text>
<text x="71.6" y="92.4">GND</text>
<text x="82.6" y="92.4">GND</text>
<text x="97.4" y="92.4">GND</text>
<text x="102.8" y="96.7">LNA_IN</text>
<text x="108.2" y="107.8">SCL</text>
<text x="66.5" y="109.4">GND</text>
<text x="77.6" y="109.4">GND</text>
<text x="108.2" y="109.6">SDA</text>
<text x="148.9" y="141.1" transform="rotate(-90 148.9 141.1)">DM</text>
<text x="150.7" y="141.2" transform="rotate(-90 150.7 141.2)">DP</text>
<text x="137.9" y="160.1">GND</text>
</g>
<g font-size="1.6">
<text x="240.7" y="31.1" transform="rotate(-90 240.7 31.1)">2</text>
<text x="246.3" y="31.1" transform="rotate(-90 246.3 31.1)">4</text>
<text x="139.7" y="36.8" transform="rotate(-90 139.7 36.8)">4</text>
<text x="143" y="37.2">Y1</text>
<text x="147.1" y="36.8" transform="rotate(-90 147.1 36.8)">3</text>
<text x="213.8" y="37.4">VDD3V3</text>
<text x="233.8" y="40.8">IO0</text>
<text x="240.7" y="37.8" transform="rotate(-90 240.7 37.8)">1 KEY1</text>
<text x="246.3" y="37.8" transform="rotate(-90 246.3 37.8)">3</text>
<text x="248" y="41.7" transform="rotate(-90 248 41.7)">KEY_EVPAVAA1A</text>
<text x="130.8" y="46.2">C15</text>
<text x="140.3" y="47.8" transform="rotate(-90 140.3 47.8)">XIN</text>
<text x="140.3" y="42.2" transform="rotate(-90 140.3 42.2)">GND</text>
<text x="147.7" y="47.8" transform="rotate(-90 147.7 47.8)">GND</text>
<text x="147.7" y="43" transform="rotate(-90 147.7 43)">XOUT</text>
<text x="154.8" y="43.1">C16</text>
<text x="240.7" y="45.8" transform="rotate(-90 240.7 45.8)">2</text>
<text x="246.3" y="45.8" transform="rotate(-90 246.3 45.8)">4</text>
<text x="130.1" y="49.5">12pF</text>
<text x="139.7" y="50.5" transform="rotate(-90 139.7 50.5)">1</text>
<text x="147.1" y="50.5" transform="rotate(-90 147.1 50.5)">2</text>
<text x="240.7" y="52.6" transform="rotate(-90 240.7 52.6)">1 KEY2</text>
<text x="246.3" y="52.6" transform="rotate(-90 246.3 52.6)">3</text>
<text x="231.9" y="54.1">RST/EN</text>
<text x="248" y="56.4" transform="rotate(-90 248 56.4)">KEY_EVPAVAA1A</text>
<text x="194.3" y="63.5">I2S_DSDIN</text>
<text x="194.3" y="61.7">LCD_DC</text>
<text x="112.6" y="69.3">C17</text>
<text x="119.7" y="69.3">C18</text>
<text x="194.3" y="70.9">I2S_ASDOUT</text>
<text x="194.3" y="69">I2S_LRCK</text>
<text x="112.6" y="72.4">1uF</text>
<text x="119.7" y="72.4">10nF</text>
<text x="180.3" y="76">LCD_RST</text>
<text x="194.3" y="74.6">I2S_MCLK</text>
<text x="194.3" y="72.7">I2S_SCLK</text>
<text x="60.8" y="83.8">C19</text>
<text x="73.5" y="83.8">C20</text>
<text x="84.6" y="83.4">C21</text>
<text x="86.3" y="79.5">L1</text>
<text x="99.4" y="83.2">C22</text>
<text x="172.8" y="81.1">C23</text>
<text x="61" y="87">10uF</text>
<text x="73.5" y="87">1uF</text>
<text x="125" y="84.8" transform="rotate(-90 125 84.8)">57</text>
<text x="130.5" y="84.8" transform="rotate(-90 130.5 84.8)">56</text>
<text x="132.3" y="84.8" transform="rotate(-90 132.3 84.8)">55</text>
<text x="134.2" y="84.8" transform="rotate(-90 134.2 84.8)">54</text>
<text x="136" y="84.8" transform="rotate(-90 136 84.8)">53</text>
<text x="137.9" y="84.8" transform="rotate(-90 137.9 84.8)">52</text>
<text x="139.7" y="84.8" transform="rotate(-90 139.7 84.8)">51</text>
<text x="141.6" y="84.8" transform="rotate(-90 141.6 84.8)">50</text>
<text x="143.4" y="84.8" transform="rotate(-90 143.4 84.8)">49</text>
<text x="145.2" y="84.8" transform="rotate(-90 145.2 84.8)">48</text>
<text x="147.1" y="84.8" transform="rotate(-90 147.1 84.8)">47</text>
<text x="148.9" y="84.8" transform="rotate(-90 148.9 84.8)">46</text>
<text x="150.8" y="84.8" transform="rotate(-90 150.8 84.8)">45</text>
<text x="152.6" y="84.8" transform="rotate(-90 152.6 84.8)">44</text>
<text x="154.5" y="84.8" transform="rotate(-90 154.5 84.8)">43</text>
<text x="57.9" y="94.5">J2</text>
<text x="125.5" y="90.1" transform="rotate(-90 125.5 90.1)">GND</text>
<text x="131" y="91" transform="rotate(-90 131 91)">VDDA</text>
<text x="132.9" y="91" transform="rotate(-90 132.9 91)">VDDA</text>
<text x="134.8" y="92.4" transform="rotate(-90 134.8 92.4)">XTAL_P</text>
<text x="136.6" y="92.5" transform="rotate(-90 136.6 92.5)">XTAL_N</text>
<text x="138.4" y="92.2" transform="rotate(-90 138.4 92.2)">GPIO46</text>
<text x="140.3" y="92.2" transform="rotate(-90 140.3 92.2)">GPIO45</text>
<text x="142.1" y="91.9" transform="rotate(-90 142.1 91.9)">U0RXD</text>
<text x="143.9" y="91.7" transform="rotate(-90 143.9 91.7)">U0TXD</text>
<text x="145.8" y="91.2" transform="rotate(-90 145.8 91.2)">MTMS</text>
<text x="147.7" y="90.4" transform="rotate(-90 147.7 90.4)">MTDI</text>
<text x="151.3" y="91.2" transform="rotate(-90 151.3 91.2)">MTDO</text>
<text x="153.2" y="91" transform="rotate(-90 153.2 91)">MTCK</text>
<text x="155" y="92.2" transform="rotate(-90 155 92.2)">GPIO38</text>
<text x="58.5" y="97.2">1</text>
<text x="58.5" y="99.1">2</text>
<text x="58.7" y="100.8">3</text>
<text x="61" y="100.2">3</text>
<text x="61.2" y="96.7">1</text>
<text x="61.2" y="98.6">2</text>
<text x="69.3" y="100.8">C24</text>
<text x="69.8" y="96.4">C25</text>
<text x="78.4" y="100.8">C26</text>
<text x="86.6" y="100.8">C10</text>
<text x="87.2" y="96.4">C12</text>
<text x="95.8" y="100.8">C14</text>
<text x="117.7" y="96.7">1</text>
<text x="117.7" y="98.6">2</text>
<text x="117.7" y="100.4">3</text>
<text x="120.4" y="97.2">LNA_IN</text>
<text x="120.4" y="99.1">VDD3P3</text>
<text x="120.4" y="100.9">VDD3P3</text>
<text x="149.5" y="96.9" transform="rotate(-90 149.5 96.9)">VDD3P3_CPU</text>
<text x="159.1" y="100.9">GPIO35</text>
<text x="159.1" y="99.1">GPIO36</text>
<text x="159.1" y="97.2">GPIO37</text>
<text x="166.5" y="100.4">40</text>
<text x="166.5" y="98.6">41</text>
<text x="166.5" y="96.7">42</text>
<text x="181.2" y="96.5">LCD_CS</text>
<text x="58.7" y="102.6">4</text>
<text x="61" y="102.1">4</text>
<text x="98.9" y="105.9">IO1</text>
<text x="107.1" y="102.1">RST/EN</text>
<text x="117.7" y="104.1">5</text>
<text x="117.7" y="105.9">6</text>
<text x="117.7" y="107.8">7</text>
<text x="117.7" y="102.2">4</text>
<text x="120.4" y="104.6">GPIO0</text>
<text x="120.4" y="106.5">GPIO1</text>
<text x="120.4" y="102.8">CHIP_PU</text>
<text x="157.4" y="106.5">SPICLK_P</text>
<text x="159.1" y="104.6">GPIO33</text>
<text x="159.1" y="102.8">GPIO34</text>
<text x="166.5" y="107.8">36</text>
<text x="166.5" y="105.9">37</text>
<text x="166.5" y="104.1">38</text>
<text x="166.5" y="102.2">39</text>
<text x="116.8" y="113.3">10</text>
<text x="117.7" y="109.6">8</text>
<text x="117.7" y="111.5">9</text>
<text x="120.4" y="108.3">GPIO2</text>
<text x="120.4" y="110.2">GPIO3</text>
<text x="120.4" y="112">GPIO4</text>
<text x="120.4" y="113.8">GPIO5</text>
<text x="157.3" y="108.3">SPICLK_N</text>
<text x="159.2" y="113.8">SPICLK</text>
<text x="161" y="112">SPIQ</text>
<text x="161.1" y="110.2">SPID</text>
<text x="166.5" y="111.5">34</text>
<text x="166.5" y="109.6">35</text>
<text x="166.5" y="113.3">33</text>
<text x="116.8" y="115.1">11</text>
<text x="116.8" y="117">12</text>
<text x="116.8" y="118.8">13</text>
<text x="120.4" y="115.7">GPIO6</text>
<text x="120.4" y="117.5">GPIO7</text>
<text x="120.4" y="119.4">GPIO8</text>
<text x="159.2" y="115.7">SPICS0</text>
<text x="159.6" y="117.5">SPIWP</text>
<text x="160" y="119.4">SPIHD</text>
<text x="166.5" y="117">31</text>
<text x="166.5" y="115.1">32</text>
<text x="166.5" y="118.8">30</text>
<text x="116.8" y="120.7">14</text>
<text x="120.4" y="121.2">GPIO9</text>
<text x="158.1" y="121.2">VDD_SPI</text>
<text x="166.5" y="120.7">29</text>
<text x="131" y="130.8" transform="rotate(-90 131 130.8)">GPIO10</text>
<text x="132.9" y="130.8" transform="rotate(-90 132.9 130.8)">GPIO11</text>
<text x="134.8" y="130.8" transform="rotate(-90 134.8 130.8)">GPIO12</text>
<text x="136.6" y="130.8" transform="rotate(-90 136.6 130.8)">GPIO13</text>
<text x="138.4" y="130.8" transform="rotate(-90 138.4 130.8)">GPIO14</text>
<text x="140.3" y="130.8" transform="rotate(-90 140.3 130.8)">VDD3P3_RTC</text>
<text x="142.1" y="130.8" transform="rotate(-90 142.1 130.8)">XTAL_32K_P</text>
<text x="143.9" y="130.8" transform="rotate(-90 143.9 130.8)">XTAL_32K_N</text>
<text x="145.8" y="130.8" transform="rotate(-90 145.8 130.8)">GPIO17</text>
<text x="147.7" y="130.8" transform="rotate(-90 147.7 130.8)">GPIO18</text>
<text x="149.5" y="130.8" transform="rotate(-90 149.5 130.8)">GPIO19</text>
<text x="151.3" y="130.8" transform="rotate(-90 151.3 130.8)">GPIO20</text>
<text x="153.2" y="130.8" transform="rotate(-90 153.2 130.8)">GPIO21</text>
<text x="155" y="130.8" transform="rotate(-90 155 130.8)">SPICS1</text>
<text x="119.4" y="133">U21</text>
<text x="130.5" y="134.3" transform="rotate(-90 130.5 134.3)">15</text>
<text x="132.3" y="134.3" transform="rotate(-90 132.3 134.3)">16</text>
<text x="134.2" y="134.3" transform="rotate(-90 134.2 134.3)">17</text>
<text x="136" y="134.3" transform="rotate(-90 136 134.3)">18</text>
<text x="137.9" y="134.3" transform="rotate(-90 137.9 134.3)">19</text>
<text x="139.7" y="134.3" transform="rotate(-90 139.7 134.3)">20</text>
<text x="141.6" y="134.3" transform="rotate(-90 141.6 134.3)">21</text>
<text x="143.4" y="134.3" transform="rotate(-90 143.4 134.3)">22</text>
<text x="145.2" y="134.3" transform="rotate(-90 145.2 134.3)">23</text>
<text x="147.1" y="134.3" transform="rotate(-90 147.1 134.3)">24</text>
<text x="148.9" y="134.3" transform="rotate(-90 148.9 134.3)">25</text>
<text x="150.8" y="134.3" transform="rotate(-90 150.8 134.3)">26</text>
<text x="152.6" y="134.3" transform="rotate(-90 152.6 134.3)">27</text>
<text x="154.5" y="134.3" transform="rotate(-90 154.5 134.3)">28</text>
<text x="143" y="149.6">VDD3V3</text>
<text x="140.3" y="152.4">C29</text>
</g>
<g font-size="1.5">
<text x="28.6" y="19.7">5</text>
<text x="83.9" y="19.7">4</text>
<text x="139.2" y="19.7">3</text>
<text x="194.5" y="19.7">2</text>
<text x="249.8" y="19.7">1</text>
<text x="220" y="40.8">R79</text>
<text x="0" y="42.4">D</text>
<text x="278.3" y="42.8">D</text>
<text x="220.7" y="54.3">R46</text>
<text x="236.9" y="61.7">C68</text>
<text x="241.1" y="61.7">1uF</text>
<text x="0" y="86.3">C</text>
<text x="278.3" y="86.5">C</text>
<text x="0" y="130">B</text>
<text x="278.3" y="130.3">B</text>
<text x="0" y="173.9">A</text>
<text x="278.3" y="174">A</text>
<text x="28.6" y="196.7">5</text>
<text x="83.9" y="196.7">4</text>
<text x="139.2" y="196.7">3</text>
<text x="194.5" y="196.7">2</text>
</g>
<g font-size="1.3">
<text x="230" y="40.7">10K</text>
<text x="155.6" y="45.8">22pF</text>
<text x="179" y="51.1" transform="rotate(-90 179 51.1)">TP2</text>
<text x="180.8" y="51.1" transform="rotate(-90 180.8 51.1)">TP1</text>
<text x="229.4" y="54.1">10K</text>
<text x="181.7" y="65.1">U0RXD</text>
<text x="133.6" y="68.3" transform="rotate(-90 133.6 68.3)">24nH</text>
<text x="181.8" y="67">U0TXD</text>
<text x="133.6" y="78.3" transform="rotate(-90 133.6 78.3)">L5</text>
<text x="74.6" y="96.5">0.6nH</text>
<text x="92" y="96.5">3.9nH</text>
<text x="181.9" y="100.2">SPI_MOSI</text>
<text x="181.9" y="98.4">SPI_SCK</text>
<text x="70.5" y="103.5">NC</text>
<text x="78.4" y="103.3">1.5pF</text>
<text x="87.5" y="103.5">1pF</text>
<text x="95.7" y="103.3">1.5pF</text>
<text x="108.2" y="104.1">IO0</text>
<text x="181.7" y="103.7">LORA_CS</text>
<text x="182.1" y="102.1">SPI_MISO</text>
<text x="182.2" y="107.6">LORA_BUSY</text>
<text x="182.3" y="105.7">LORA_RST</text>
<text x="156.2" y="134.3">ESP32-S3FH4R2</text>
<text x="152.2" y="142.6" transform="rotate(-90 152.2 142.6)">LORA_IRQ</text>
</g>
</svg>
